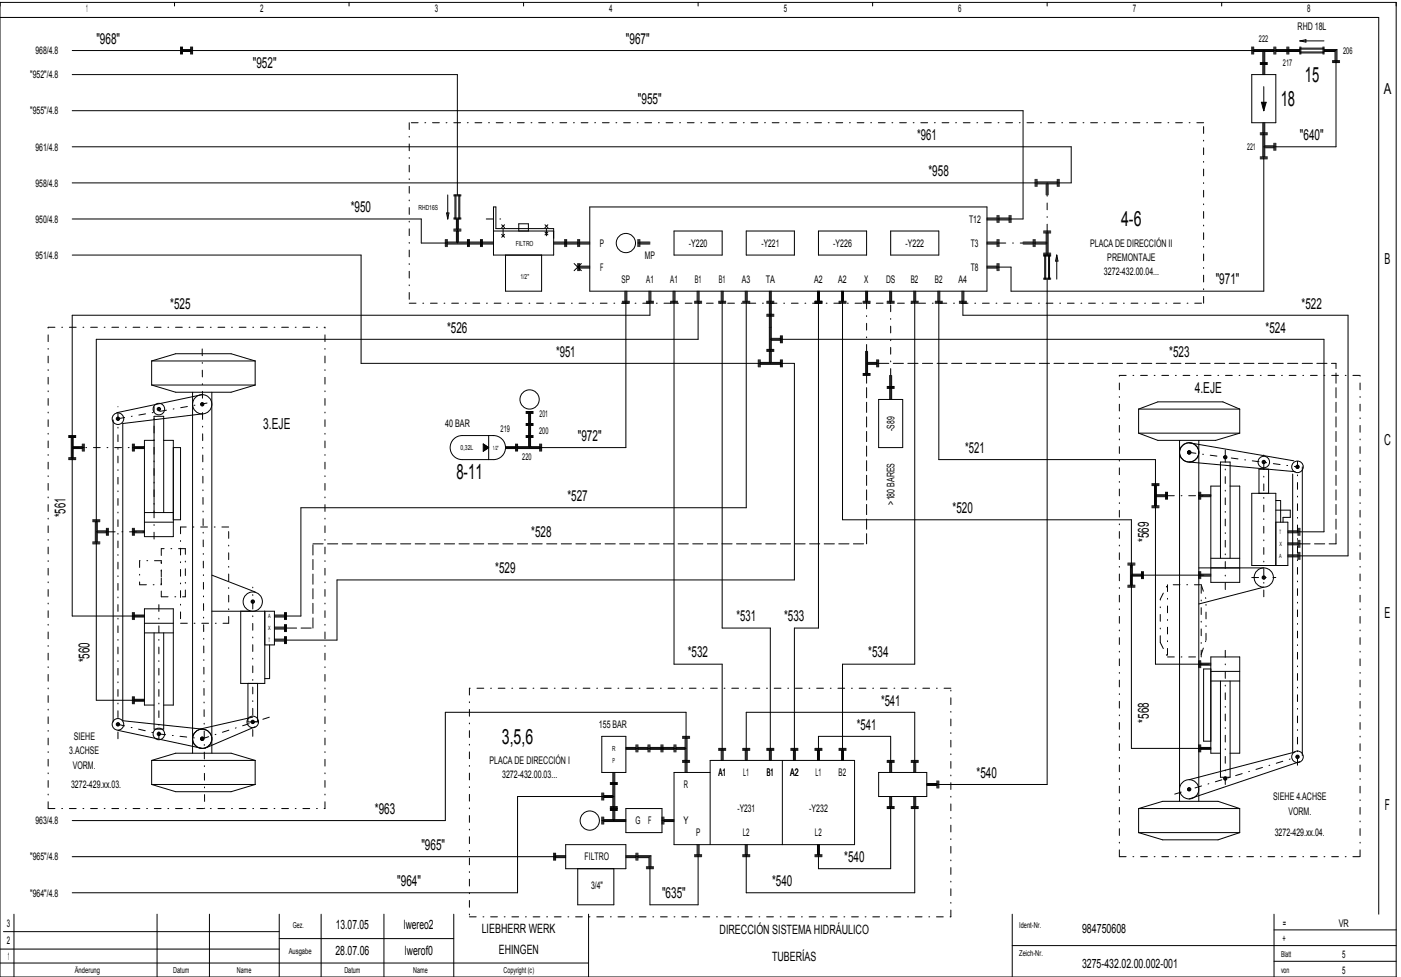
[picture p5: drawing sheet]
<svg xmlns="http://www.w3.org/2000/svg" width="582mm" height="406mm" viewBox="0 0 582 406" stroke-linecap="round" stroke-linejoin="round" font-family="sans-serif">
<g fill="none" stroke="#000" stroke-width=".42">
<path d="M0 1h580v405h-580zM0 7.3h572.8v372.6M72.5 1v1.5M75 19.5v3M75.4 19.5v3M75.8 19.5v3M79.2 19.5v3M79.6 19.5v3M80 19.5v3M145 1v1.5M217.5 1v1.5M290 1v1.5"/>
<path d="M362.5 1v1.5M435 1v1.5M507.5 1v1.5M520 19.5v3M520.4 19.5v3M520.8 19.5v3M529.2 19.5v3M529.6 19.5v3M530 19.5v3M534.6 19.5v3M535 19.5v3M535.4 19.5v3"/>
<path d="M540 17l2.5-.5v1zM540 17h10M540 19.5v3M540.4 19.5v3M549.6 19.5v3M550 19.5v3M30 21h510M30 31h160v50M75.8 21.4h3.4M75.8 20.6h3.4M520 31h10v20h-10zM520.8 21.4h8.4"/>
<path d="M520.8 20.6h8.4M523.5 26.8h3M523.5 26.4h3M523.5 26h3M524.6 21.4v4.6M524.6 26.8v4.2M525 21v10M525 36v10M525.4 21.4v4.6M525.4 26.8v4.2M530 21.4h10M530 20.6h10"/>
<path d="M540 20h10M540 20.4h10M540 21.6h10M540 22h10M550 21.4h4.6v3.8M550 21h5v40h-30M550 20.6h5.4v4.6M553.5 26h3M553.5 25.2h3M553.5 25.6h3M30 46h395v45h-15M523.5 55.2h3"/>
<path d="M523.5 55.6h3M523.5 56h3M524 42.5h2l-1 3.5zM524.6 51v4.2M524.6 56v9.2M525 51v70h-105v-10h-10M525 44l.4-1h-.6l.2 1.9 .7-2.2h-1.3l.6 3.3M525.4 51v4.2M525.4 56v9.2M529.2 59.5v3M529.6 59.5v3M530 59.5v3"/>
<path d="M30 61h415v15h-415M430 74.5v3M430.4 74.5v3M430.8 74.5v3M430.8 76.4h8.4M430.8 75.6h8.4M434.6 76.4v4.6M435 76v5M435.4 76.4v4.6M439.2 74.5v3M439.6 74.5v3M440 74.5v3"/>
<path d="M523.5 65.2h3M523.5 65.6h3M523.5 66h3M525.4 60.6h3.8M525.4 61.4h3.8M30 91h145v10h30M185 99.5v3M185.4 99.5v3M185.5 88.5h1l-.5 2.5zM185.8 99.5v3M186 81v10M188.5 96h3"/>
<path d="M188.5 95.2h3M188.5 95.6h3M188.5 81h3M188.5 81.4h3M188.5 90.6h3M188.5 91h3M189 81v10M189.4 81v10M189.6 91v4.2M189.6 96v4.6M190 91v10M190.4 91v4.2"/>
<path d="M190.4 96v4.6M190.6 81v10M191 81v10M194.2 99.5v3M194.6 99.5v3M195 99.5v3M199.6 99.5v3M200 99.5v3M200.4 99.5v3M205 86h1v9h24v11h-25zM205 96h25M208.4 93.4l1.2 1.2"/>
<path d="M208.4 97.4l1.2 1.2M209.6 93.4l-1.2 1.2M209.6 97.4l-1.2 1.2M215.5 96v-3h4v3M226.4 93.4l1.2 1.2M226.4 96.4l1.2 1.2M227.6 93.4l-1.2 1.2M227.6 96.4l-1.2 1.2M234.6 99.5v3M235 99.5v3M235.4 99.5v3M240 99.5v3"/>
<path d="M240.4 99.5v3M240.8 99.5v3M245 86h165v35h-165zM265 99.5v3M265.4 99.5v3M265.8 99.5v3M280 96h20v10h-20zM310 96h20v10h-20zM340 96h20v10h-20zM370 96h20v10h-20zM410 90.6h4.2M410 91.4h4.2"/>
<path d="M414.2 89.5v3M414.2 99.5v3M414.6 89.5v3M414.6 99.5v3M415 90.6h4.2M415 91.4h4.2M415 89.5v3M415 99.5v3M419.2 89.5v3M419.6 89.5v3M420 89.5v3M429.2 99.5v3"/>
<path d="M429.6 99.5v3M430 99.5v3M433.5 96h3M433.5 96.4h3M433.5 96.8h3M434.6 96.8v8.4M435 96v10M435.4 96.8v8.4M30 106h120v45h180v90h-190v25h-26M185.8 101.4h8.4M185.8 100.6h8.4M195 101.4h10"/>
<path d="M195 100.6h10M210 106v15h15v-15M230 101.4h10M230 101h15M230 100.6h10M238.5 109.5l3 3M240 111h5M240 109.5v3M240.4 109.5v3M240.8 101.4h4.2M240.8 100.6h4.2M240.8 111.4h4.2"/>
<path d="M240.8 110.6h4.2M240.8 109.5v3M241.5 109.5l-3 3M265 101h5M265.8 101.4h4.2M265.8 100.6h4.2M410 101.4h4.2M410 101h5M410 100.6h4.2M410 111.4h4.2M410 110.6h4.2M414.2 109.5v3"/>
<path d="M414.6 109.5v3M415 109.5v3M425 101.4h4.2M425 101h10M425 100.6h4.2M430 101.4h4.6M430 100.6h4.6M433.5 106h3M433.5 116h3M433.5 115.6h3M433.5 106.4h3M433.5 105.2h3"/>
<path d="M433.5 105.6h3M434 106v10M434.4 106v10M435 116v210h-50M435.6 106v10M436 106v10M439 106l.5 2.5h-1zM439 106v10M258.5 125.2h3M258.5 125.6h3M258.5 126h3M259.6 121v4.2"/>
<path d="M260 121v65h-50M260.4 121v4.2M268.5 125.2h3M268.5 125.6h3M268.5 126h3M269.6 121v4.2M270 121v10h-240v125h30M270.4 121v4.2M278.5 125.2h3M278.5 125.6h3M278.5 126h3M279.6 121v4.2"/>
<path d="M280 121v155h20v40M280.4 121v4.2M288.5 125.2h3M288.5 125.6h3M288.5 126h3M289.6 121v4.2M290 121v20h-250v150h20M290.4 121v4.2M298.5 125.2h3M298.5 125.6h3M298.5 126h3M299.6 121v4.2"/>
<path d="M300 121v140h20v55M300.4 121v4.2M308.5 125.2h3M308.5 125.6h3M308.5 126h3M309.6 121v4.2M310 121v90h-185v45h-11M310.4 121v4.2M318.5 125.2h3M318.5 125.6h3M318.5 126h3M318.5 130.6h3"/>
<path d="M318.5 131h3M318.5 131.4h3M319.6 121v4.2M319.6 126v19.2M320 121v30M320.4 121v4.2M320.4 126v19.2M324.2 139.5v3M324.6 139.5v3M325 139.5v3M338.5 125.2h3M338.5 125.6h3"/>
<path d="M338.5 126h3M339.6 121v4.2M340 121v140h-10v55M340.4 121v4.2M348.5 125.2h3M348.5 125.6h3M348.5 126h3M349.6 121v4.2M350 121v95h120v95h33M350.4 121v4.2M358.5 125.2h3M358.5 125.6h3"/>
<path d="M358.5 126h3M359.6 121v4.2M360 121v5M360.4 121v4.2M368.5 125.2h3M368.5 125.6h3M368.5 126h3M369.6 121v4.2M370 121v5M370.4 121v4.2M378.5 125.2h3M378.5 125.6h3"/>
<path d="M378.5 126h3M379.6 121v4.2M380 121v155h-30v40M380.4 121v4.2M388.5 125.2h3M388.5 125.6h3M388.5 126h3M389.6 121v4.2M390 121v70h90v85h23M390.4 121v4.2M398.5 125.2h3M398.5 125.6h3"/>
<path d="M398.5 126h3M399.6 121v4.2M400 121v10h160v100h-25M400.4 121v4.2M63 150v10M63 150h43M63 150l10-3h23l10 3M106 150v10M315 149.5v3M315.4 149.5v3M315.8 149.5v3M315.8 150.6h8.4"/>
<path d="M315.8 151.4h8.4M318.5 145.2h3M318.5 145.6h3M318.5 146h3M319.6 146v4.6M320 141h230v80h-15M320.4 146v4.6M320.4 140.6h3.8M320.4 141.4h3.8M324.2 149.5v3M324.6 149.5v3M325 149.5v3"/>
<path d="M358.5 155.2h3M358.5 155.6h3M358.5 156h3M359.6 146v9.2M360 146v10M360 151h5M360.4 146v9.2M360.4 150.6h3.8M360.4 151.4h3.8M364.2 149.5v3M364.6 149.5v3M365 149.5v3"/>
<path d="M369.6 156v10M370 156v10M370.4 156v10M47 174.5v125.5M63 160l10 3h23l10-3M63 160h43M80 163v150M84 172l-33 4v123.5l33 3.5M84 164l-35.5 7.5M88 163v150M218.5 176.8h3M218.5 176.4h3"/>
<path d="M218.5 176h3M218.5 171.8h3M218.5 171.4h3M218.5 171h3M219.6 171.8v4.2M219.6 176.8v4.2M220 171v15M220.4 171.8v4.2M220.4 176.8v4.2M365 166h10v20h-10zM368.5 161.4h3M368.5 161h3"/>
<path d="M368.5 160.6h3M473 170v10M473 170h42M473 170l8-3h27l7 3M515 170v10M28.5 191h3M28.5 190.6h3M28.5 190.2h3M28.5 181.8h3M28.5 181.4h3M28.5 181h3M29.6 181.8v8.4"/>
<path d="M30 186h5M30.4 186.4h3.8M30.4 185.6h3.8M30.4 181.8v8.4M34.2 184.5v3M34.6 184.5v3M35 184.5v3M55 184.5v3M55 186h5M55.4 184.5v3M55.8 184.5v3M55.8 186.4h4.2"/>
<path d="M55.8 185.6h4.2M64 183h-4v40h12v-40h-4M72 186h3v30h-3M200.7 184.5l2.3 1.5-2.3 1.5zM202.8 186l-1.8-1.1v2.2l1.6-1-1.4-.8v1.5l1.1-.7-.9-.5v.9l.6-.4-.5-.2 .2 .2M203 181v10M205 181h-13a5 5 0 0 0-5 5 5 5 0 0 0 5 5h13a5 5 0 0 0 5-5.1 5 5 0 0 0-5.1-4.9M210 186.4h4.2M210 185.6h4.2M214.2 184.5v3M214.6 184.5v3M215 186.4h9.2"/>
<path d="M215 185.6h9.2M215 184.5v3M218.5 181.8h3M218.5 181.4h3M218.5 181h3M219.6 181.8v3.8M220.4 181.8v3.8M224.2 184.5v3M224.6 184.5v3M225 184.5v3M473 180l8 3h24l10-3M473 180h42"/>
<path d="M490 183v150M494 192l44 4M494 184l43.5 7.5M498 183v150M537 197v115.5M541 194v120M38.5 216h3M38.5 216.8h3M38.5 216.4h3M39.6 216.8v8.4M40.4 216.8v8.4M44.2 219.5v3"/>
<path d="M44.6 219.5v3M45 219.5v3M55 219.5v3M55.4 219.5v3M55.8 219.5v3M60 217h12M60 213h12M64 213v-40h4v40M478.5 211h3M478.5 210.6h3M478.5 210.2h3M478.5 201.8h3"/>
<path d="M478.5 201.4h3M478.5 201h3M479.6 201.8v8.4M480 206h5M480.4 206.4h3.8M480.4 205.6h3.8M480.4 201.8v8.4M484.2 204.5v3M484.6 204.5v3M485 204.5v3M498 206h5M498.4 204.5v3"/>
<path d="M498.8 204.5v3M498.8 206.4h4.2M498.8 205.6h4.2M507 202h-4v40h12v-40h-4M523 205v-10h4v10M530 217h5v18h-15v-30h10v30M530 208h2v9M530 212h6v3h-3v2M539.2 219.5v3M539.6 219.5v3M540 219.5v3M38.5 226h3"/>
<path d="M38.5 225.6h3M38.5 225.2h3M40 221h5M40.4 221.4h3.8M40.4 220.6h3.8M55 221h5M55.8 221.4h4.2M55.8 220.6h4.2M88 239l18 7M468.5 234.8h3M468.5 234.4h3M468.5 234h3"/>
<path d="M469.6 234.8v8.4M470 239h33M470.4 239.4h3.8M470.4 238.6h3.8M470.4 234.8v8.4M474.2 237.5v3M474.6 237.5v3M475 237.5v3M498 236h27M498.4 237.5v3M498.8 239.4h4.2M498.8 238.6h4.2"/>
<path d="M498.8 237.5v3M503 232h12M507 232v-40h4v40M535 221.4h4.2M535 220.6h4.2M535 226h5M535 225.6h4.2M535 226.4h4.2M535 230.6h4.2M535 231.4h4.2M539.2 224.5v3M539.2 229.5v3"/>
<path d="M539.6 224.5v3M539.6 229.5v3M540 224.5v3M540 229.5v3M55 254.5v3M55.4 254.5v3M55.8 255.6h4.2M55.8 256.4h4.2M55.8 254.5v3M60 259h12M88 254h26v14h-4M100 254v30h10v-30"/>
<path d="M114 255.6h4.2M114 256.4h4.2M118.2 254.5v3M118.2 259.5v3M118.6 254.5v3M118.6 259.5v3M119 254.5v3M119 259.5v3M468.5 244h3M468.5 243.6h3M468.5 243.2h3M525 244l-27 7"/>
<path d="M60 263h12M64 263v40h4v-40M112 268v14h-2M114 265.6h4.2M114 266.4h4.2M114 260.6h4.2M114 261h5M114 261.4h4.2M118.2 264.5v3M118.6 264.5v3M119 264.5v3M498.4 274.5v3"/>
<path d="M498.8 274.5v3M498.8 276.4h4.2M498.8 275.6h4.2M503 279h12M503 278h-3v30h3M55 289.5v3M55.4 289.5v3M55.8 291.4h4.2M55.8 290.6h4.2M55.8 289.5v3M64 293h-4v-40h12v40h-4M103 284v16h4v-16"/>
<path d="M105 298l-22 5M503 283h12M507 283v40h4v-40M49 303.5l35 7.5M63 316l10-3h23l10 3M63 316h43M63 316v10M106 316v10M106 302l-21 9M250 306h10v15h-10zM260 311.4h4.2M260 311h25"/>
<path d="M260 310.6h4.2M264.2 309.5v3M264.6 309.5v3M265 311.4h4.2M265 310.6h4.2M265 309.5v3M269.2 309.5v3M269.6 309.5v3M270 311.4h10M270 310.6h10M270 309.5v3M274.6 309.5v3"/>
<path d="M275 309.5v3M275.4 309.5v3M280 309.5v3M280.4 309.5v3M280.8 311.4h3.8M280.8 310.6h3.8M280.8 309.5v3M283.5 316.8h3M283.5 316.4h3M283.5 316h3M283.5 306.8h3M283.5 306.4h3"/>
<path d="M283.5 306h3M284.6 306.8v9.2M284.6 316.8v4.2M285.4 306.8v9.2M285.4 316.8v4.2M298.5 311.4h3M298.5 311h3M298.5 311.8h3M299.6 311.8v4.2M300.4 311.8v4.2M308.5 311.4h3M308.5 311h3"/>
<path d="M308.5 311.8h3M309.6 311.8v4.2M310 316v-20h70v25M310.4 311.8v4.2M318.5 311.4h3M318.5 311h3M318.5 311.8h3M319.6 311.8v4.2M320.4 311.8v4.2M325 316v35M328.5 311.4h3M328.5 311h3"/>
<path d="M328.5 311.8h3M329.6 311.8v4.2M330.4 311.8v4.2M338.5 311.4h3M338.5 311h3M338.5 311.8h3M339.6 311.8v4.2M340 316v-10h30v15M340.4 311.8v4.2M348.5 311.4h3M348.5 311h3M348.5 311.8h3"/>
<path d="M349.6 311.8v4.2M350.4 311.8v4.2M368.5 316.8h3M368.5 316.4h3M368.5 316h3M369.6 316.8v4.2M370.4 316.8v4.2M378.5 316.8h3M378.5 316.4h3M378.5 316h3M379.6 316.8v4.2M380.4 316.8v4.2"/>
<path d="M498.4 309.5v3M498.8 309.5v3M498.8 311.4h4.2M498.8 310.6h4.2M507 313h-4v-40h12v40h-4M538 312.5l-44 11.5M540 316.5l-46 15.5M63 326h43M63 326l10 3h23l10-3M250 329.5v3M250 339.5v3M250.4 329.5v3"/>
<path d="M250.4 339.5v3M250.8 329.5v3M250.8 339.5v3M250.8 330.6h3.8M250.8 331.4h3.8M253.5 335.2h3M253.5 335.6h3M253.5 336h3M253.5 325.6h3M253.5 326h3M253.5 336.8h3M253.5 336.4h3"/>
<path d="M253.5 325.2h3M254.6 321v4.2M254.6 326v9.2M254.6 336.8v3.8M255 331h-40v40h-185M255 321v20M255.4 321v4.2M255.4 326v9.2M255.4 336.8v3.8M260 336h15v10h-15zM275.4 339.5v3M275.8 339.5v3"/>
<path d="M285 321v-25h-100v45h-155M295 321h-15v30h75v-35h-60v35M365 321h20v10h-20zM368.5 335.2h3M368.5 335.6h3M368.5 336h3M369.6 331v4.2M370 331v30h-30v-10M370.4 331v4.2M378.5 335.2h3M378.5 335.6h3M378.5 336h3"/>
<path d="M379.6 331v4.2M380 331v40h-70v-20M380.4 331v4.2M385 325.6h4.2M385 326.4h4.2M389.2 324.5v3M389.6 324.5v3M390 324.5v3M473 336h42M473 336v10M473 336l10-3h23l9 3M515 336v10"/>
<path d="M30 356h205M230 354.5v3M230.4 354.5v3M230.8 355.6h4.2M230.8 356.4h4.2M230.8 354.5v3M235 351h25v10h-25zM250 341h10M250.8 341.4h9.2M250.8 340.6h9.2M260 355.6h4.2M260 356.4h4.2"/>
<path d="M264.2 354.5v3M264.6 354.5v3M265 355.6h5.4v4.6M265 356.4h4.6v3.8M265 354.5v3M275 341h5M275.8 341.4h4.2M275.8 340.6h4.2M288.5 355.2h3M288.5 355.6h3M288.5 356h3M289.6 351v4.2"/>
<path d="M290 351v25h-20v-20h-10M290.4 351v4.2M308.5 355.2h3M308.5 355.6h3M308.5 356h3M309.6 351v4.2M310.4 351v4.2M338.5 355.2h3M338.5 355.6h3M338.5 356h3M339.6 351v4.2M340.4 351v4.2"/>
<path d="M473 346h42M473 346l10 3h23l9-3M5.8 379.9v26.1M65.2 379.9v26.1M87 379.9v26.1M116 379.9v26.1M133.4 379.9v26.1M159.5 379.9v26.1M188.5 379.9v26.1M240 361v15h15v-15M244.5 379.9v26.1M268.5 360.2h3"/>
<path d="M268.5 360.6h3M268.5 361h3M420.5 379.9v26.1M529.2 379.9v26.1M0 394.4h116M1.4 387.2h114.6M116 390.1h72.5M420.5 393h159.5M529.2 399.5h50.8M529.2 386.4h50.8M0 400.2h244.5"/>
<circle cx="260" cy="101" r="4"/>
<circle cx="49" cy="174" r="2.4"/>
<circle cx="49" cy="174" r=".7"/>
<circle cx="49" cy="174" r=".5"/>
<circle cx="49" cy="174" r=".2"/>
<circle cx="66" cy="170" r="2.4"/>
<circle cx="66" cy="170" r=".5"/>
<circle cx="66" cy="170" r=".7"/>
<circle cx="66" cy="170" r=".2"/>
<circle cx="84" cy="168" r="4"/>
<circle cx="84" cy="168" r=".5"/>
<circle cx="84" cy="168" r=".7"/>
<circle cx="84" cy="168" r=".2"/>
<circle cx="220" cy="166" r="4"/>
<circle cx="494" cy="188" r="4"/>
<circle cx="494" cy="188" r=".5"/>
<circle cx="494" cy="188" r=".7"/>
<circle cx="494" cy="188" r=".2"/>
<circle cx="509" cy="190" r=".5"/>
<circle cx="509" cy="190" r=".7"/>
<circle cx="509" cy="190" r=".2"/>
<circle cx="525" cy="192" r="2.4"/>
<circle cx="525" cy="192" r=".7"/>
<circle cx="525" cy="192" r=".5"/>
<circle cx="525" cy="192" r=".2"/>
<circle cx="539" cy="194" r="2.4"/>
<circle cx="539" cy="194" r=".5"/>
<circle cx="539" cy="194" r=".7"/>
<circle cx="539" cy="194" r=".2"/>
<circle cx="105" cy="250" r="4"/>
<circle cx="105" cy="250" r=".7"/>
<circle cx="105" cy="250" r=".5"/>
<circle cx="105" cy="250" r=".2"/>
<circle cx="525" cy="240" r="4"/>
<circle cx="525" cy="240" r=".7"/>
<circle cx="525" cy="240" r=".5"/>
<circle cx="525" cy="240" r=".2"/>
<circle cx="49" cy="301" r="2.4"/>
<circle cx="49" cy="301" r=".7"/>
<circle cx="49" cy="301" r=".5"/>
<circle cx="49" cy="301" r=".2"/>
<circle cx="66" cy="305" r="2.4"/>
<circle cx="66" cy="305" r=".5"/>
<circle cx="66" cy="305" r=".7"/>
<circle cx="66" cy="305" r=".2"/>
<circle cx="84" cy="307" r="4"/>
<circle cx="84" cy="307" r=".7"/>
<circle cx="84" cy="307" r=".5"/>
<circle cx="84" cy="307" r=".2"/>
<circle cx="105" cy="300" r="2.4"/>
<circle cx="105" cy="300" r=".7"/>
<circle cx="105" cy="300" r=".5"/>
<circle cx="105" cy="300" r=".2"/>
<circle cx="539" cy="314.5" r="2.4"/>
<circle cx="539" cy="314.5" r=".5"/>
<circle cx="539" cy="314.5" r=".7"/>
<circle cx="539" cy="314.5" r=".2"/>
<circle cx="494" cy="328" r="4"/>
<circle cx="494" cy="328" r=".5"/>
<circle cx="494" cy="328" r=".7"/>
<circle cx="494" cy="328" r=".2"/>
<circle cx="509" cy="323.5" r=".7"/>
<circle cx="509" cy="323.5" r=".5"/>
<circle cx="509" cy="323.5" r=".2"/>
<circle cx="245" cy="341" r="4"/>
</g>
<g fill="none" stroke="#000" stroke-width=".42" stroke-dasharray="2.8 2.8 .4 2.8">
<path d="M170 51v75M500 51h-330M202 91h7M209 98v-5M227 98v-5M435 96v-15M415 101h10M20 136h115M170 126h330M500 126v-75M84 145l1 191M360 146v-20"/>
<path d="M370 156v-30M465 156h100M49 174l37-6.5M30 186h30M494 188l45 6M509 189v-2M75 219v40M95 219h-20M485 206h18M45 221h15M58 233v10M64 224v-55"/>
<path d="M67 228v20M67 233h-9M77 228h-10M58 243h9M67 248h10M67 243v-10M75 259h20M77 248v-20M95 259v-40M482 249l3-6M485 243v30M499 243h-14"/>
<path d="M499 243l2 6M509 245v-55M520 240h10M525 248v-60M482 267v-18M482 267l3 6M485 273h14M499 273v-30M499 272l2-6M501 266v-17M195 286v95M395 286h-200"/>
<path d="M49 307v-138M49 301l17 4M66 307v-56M66 305l18 2M84 307l28-9M105 306v-62M539 318v-128M20 336v-200M20 336h115M135 336v-200M488 330l51-15.5M509 326v-57"/>
<path d="M465 356v-200M465 356h100M565 356v-200M195 381h200M395 381v-95"/>
</g>
<path d="M365 151h190M130 226h230M360 226v-70M540 226h15M555 226v-75M119 261h11M130 261v-35" fill="none" stroke="#000" stroke-width=".42" stroke-dasharray="4.2 1.8"/>
<g font-size="8.7">
<text x="542.1" y="34.1">15</text>
<text x="532.1" y="44.1">18</text>
<text x="465.7" y="94.1">4­6</text>
<text x="189.6" y="199.1">8­11</text>
<text x="208.5" y="309.1">3,5,6</text>
</g>
<g font-size="6.3">
<text x="40" y="18.2">&quot;968&quot;</text>
<text x="260" y="18.2">&quot;967&quot;</text>
<text x="105" y="28.2">&quot;952&quot;</text>
<text x="574.9" y="39.2">A</text>
<text x="265" y="43.2">&quot;955&quot;</text>
<text x="381" y="58.2">*961</text>
<text x="540" y="58.2">&quot;640&quot;</text>
<text x="385.7" y="73.2">*958</text>
<text x="145.7" y="88.2">*950</text>
<text x="575.2" y="109.6">B</text>
<text x="505" y="118.2">&quot;971&quot;</text>
<text x="70.7" y="128.2">*525</text>
<text x="540.7" y="128.2">*522</text>
<text x="185.7" y="138.2">*526</text>
<text x="525.7" y="138.2">*524</text>
<text x="231" y="148.2">*951</text>
<text x="485.7" y="148.2">*523</text>
<text x="496.3" y="163.2">4.EJE</text>
<text x="109.4" y="178.2">3.EJE</text>
<text x="240" y="183.2">&quot;972&quot;</text>
<text x="575" y="185">C</text>
<text x="401" y="188.2">*521</text>
<text x="235.7" y="208.2">*527</text>
<text x="27.2" y="215" transform="rotate(-90 27.2 215)">*561</text>
<text x="395.7" y="213.2">*520</text>
<text x="220.7" y="223.2">*528</text>
<text x="477.2" y="225.3" transform="rotate(-90 477.2 225.3)">*569</text>
<text x="205.7" y="238.2">*529</text>
<text x="575.2" y="256.7">E</text>
<text x="306" y="258.2">*531</text>
<text x="325.7" y="258.2">*533</text>
<text x="37.2" y="275.3" transform="rotate(-90 37.2 275.3)">*560</text>
<text x="285.7" y="273.2">*532</text>
<text x="360.7" y="273.2">*534</text>
<text x="366" y="293.2">*541</text>
<text x="356" y="303.2">*541</text>
<text x="477.2" y="300.3" transform="rotate(-90 477.2 300.3)">*568</text>
<text x="405.7" y="323.2">*540</text>
<text x="155.7" y="338.2">*963</text>
<text x="575.3" y="336.5">F</text>
<text x="175" y="353.2">&quot;965&quot;</text>
<text x="350.7" y="358.2">*540</text>
<text x="165" y="368.2">&quot;964&quot;</text>
<text x="320.7" y="368.2">*540</text>
<text x="275" y="373.2">&quot;635&quot;</text>
</g>
<g font-size="5.3">
<text x="139.5" y="386.2">13.07.05</text>
<text x="167.8" y="386.2">lwereo2</text>
<text x="200.1" y="387.6">LIEBHERR WERK</text>
<text x="298.9" y="387.9">DIRECCIÓN SISTEMA HIDRÁULICO</text>
<text x="449.5" y="387.6">984750608</text>
<text x="139.4" y="397">28.07.06</text>
<text x="168.2" y="397">lwerof0</text>
<text x="207.3" y="396.3">EHINGEN</text>
<text x="320.8" y="399.5">TUBERÍAS</text>
<text x="449.5" y="402.1">3275­432.02.00.002­001</text>
</g>
<g font-size="4.4">
<text x="35.9" y="5.1">1</text>
<text x="108" y="5.1">2</text>
<text x="180.6" y="5.1">3</text>
<text x="253" y="5.1">4</text>
<text x="325.6" y="5.1">5</text>
<text x="398" y="5.1">6</text>
<text x="470.6" y="5.1">7</text>
<text x="543.1" y="5.1">8</text>
<text x="539.1" y="12.6">RHD 18L</text>
<text x="14.7" y="22.6">968/4.8</text>
<text x="12.6" y="32.6">&quot;952&quot;/4.8</text>
<text x="12.6" y="47.6">&quot;955&quot;/4.8</text>
<text x="14.7" y="62.6">961/4.8</text>
<text x="14.7" y="77.6">958/4.8</text>
<text x="14.7" y="92.6">950/4.8</text>
<text x="402.6" y="92.6">T12</text>
<text x="14.7" y="107.6">951/4.8</text>
<text x="249.2" y="102.6">P</text>
<text x="267.9" y="107.6">MP</text>
<text x="286.2" y="102.6">­Y220</text>
<text x="316.4" y="102.6">­Y221</text>
<text x="346.2" y="102.6">­Y226</text>
<text x="376.2" y="102.6">­Y222</text>
<text x="403.4" y="102.6">T3</text>
<text x="452.9" y="102.6">PLACA DE DIRECCIÓN II</text>
<text x="249.3" y="112.6">F</text>
<text x="403.4" y="112.6">T8</text>
<text x="460" y="108.5">PREMONTAJE</text>
<text x="258.2" y="117.6">SP</text>
<text x="268.4" y="117.6">A1</text>
<text x="278.4" y="117.6">A1</text>
<text x="288.6" y="117.6">B1</text>
<text x="298.6" y="117.6">B1</text>
<text x="308.2" y="117.6">A3</text>
<text x="318.1" y="117.6">TA</text>
<text x="338.2" y="117.6">A2</text>
<text x="348.2" y="117.6">A2</text>
<text x="359" y="117.6">X</text>
<text x="368.1" y="117.6">DS</text>
<text x="378.4" y="117.6">B2</text>
<text x="388.4" y="117.6">B2</text>
<text x="398.2" y="117.6">A4</text>
<text x="458.6" y="114.5">3272­432.00.04...</text>
<text x="185" y="177.6">40 BAR</text>
<text x="371.6" y="179" transform="rotate(-90 371.6 179)">­S89</text>
<text x="371.6" y="209.7" transform="rotate(-90 371.6 209.7)">&gt;180 BARES</text>
<text x="248.8" y="302.6">155 BAR</text>
<text x="30.7" y="307.6">SIEHE</text>
<text x="28.8" y="313.5">3.ACHSE</text>
<text x="203.3" y="317.6">PLACA DE DIRECCIÓN I</text>
<text x="30.2" y="319.5">VORM.</text>
<text x="208.6" y="323.5">3272­432.00.03...</text>
<text x="298.4" y="322.6">A1</text>
<text x="308.8" y="322.6">L1</text>
<text x="318.6" y="322.6">B1</text>
<text x="328.2" y="322.6">A2</text>
<text x="338.8" y="322.6">L1</text>
<text x="348.4" y="322.6">B2</text>
<text x="29.5" y="327.6">3272­429.xx.03.</text>
<text x="284.1" y="327.6">R</text>
<text x="528.9" y="332.6">SIEHE 4.ACHSE</text>
<text x="306.4" y="337.6">­Y231</text>
<text x="336.2" y="337.6">­Y232</text>
<text x="535.2" y="338.5">VORM.</text>
<text x="14.7" y="342.6">963/4.8</text>
<text x="264" y="342.6">G</text>
<text x="269.3" y="342.6">F</text>
<text x="284" y="342.6">Y</text>
<text x="289.2" y="347.6">P</text>
<text x="308.5" y="347.6">L2</text>
<text x="338.5" y="347.6">L2</text>
<text x="529.5" y="347.6">3272­429.xx.04.</text>
<text x="12.6" y="357.6">&quot;965&quot;/4.8</text>
<text x="242.9" y="357.6">FILTRO</text>
<text x="245.6" y="369.6">3/4&quot;</text>
<text x="12.6" y="372.6">&quot;964&quot;/4.8</text>
<text x="2.9" y="385.1">3</text>
<text x="532.9" y="385.1">=</text>
<text x="556.1" y="385.1">VR</text>
<text x="2.9" y="392.4">2</text>
<text x="532.8" y="391.7">+</text>
<text x="3.2" y="398.9">1</text>
<text x="557.5" y="398.2">5</text>
<text x="557.5" y="404.7">5</text>
</g>
<g font-size="3.9">
<text x="523" y="17.3">222</text>
<text x="558" y="22.3">206</text>
<text x="533" y="27.3">217</text>
<text x="518.2" y="62.3">221</text>
<text x="224.2" y="173.3">201</text>
<text x="208" y="179.3">219</text>
<text x="224" y="180.3">200</text>
<text x="217" y="191.3">220</text>
</g>
<g font-size="3.4">
<text x="121.6" y="385.5">Gez.</text>
<text x="423.4" y="385.5">Ident­Nr.</text>
<text x="119.9" y="396.4">Ausgabe</text>
<text x="423.4" y="397.1">Zeich­Nr.</text>
<text x="532.1" y="397.7">Blatt</text>
<text x="31" y="404.4">Änderung</text>
<text x="72" y="404.4">Datum</text>
<text x="98.4" y="404.4">Name</text>
<text x="143" y="404.4">Datum</text>
<text x="171.7" y="404.4">Name</text>
<text x="209.2" y="404.3">Copyright (c)</text>
<text x="532.1" y="404.3">von</text>
</g>
<g font-size="2.9">
<text x="173.9" y="87.1">RHD16S</text>
<text x="214.2" y="102.1">FILTRO</text>
<text x="216.3" y="116.1">1/2&quot;</text>
<text x="191.3" y="187.1">0,32L</text>
<text x="254.4" y="312.1">R</text>
<text x="254.4" y="317.1">P</text>
</g>
<g font-size="2.4">
<text x="204.8" y="186.8">1/2&quot;</text>
<text x="531.6" y="221.8">T</text>
<text x="531.5" y="226.8">X</text>
<text x="531.4" y="231.8">A</text>
<text x="111.4" y="256.8">A</text>
<text x="111.5" y="261.8">X</text>
<text x="111.6" y="266.8">T</text>
</g>
</svg>
